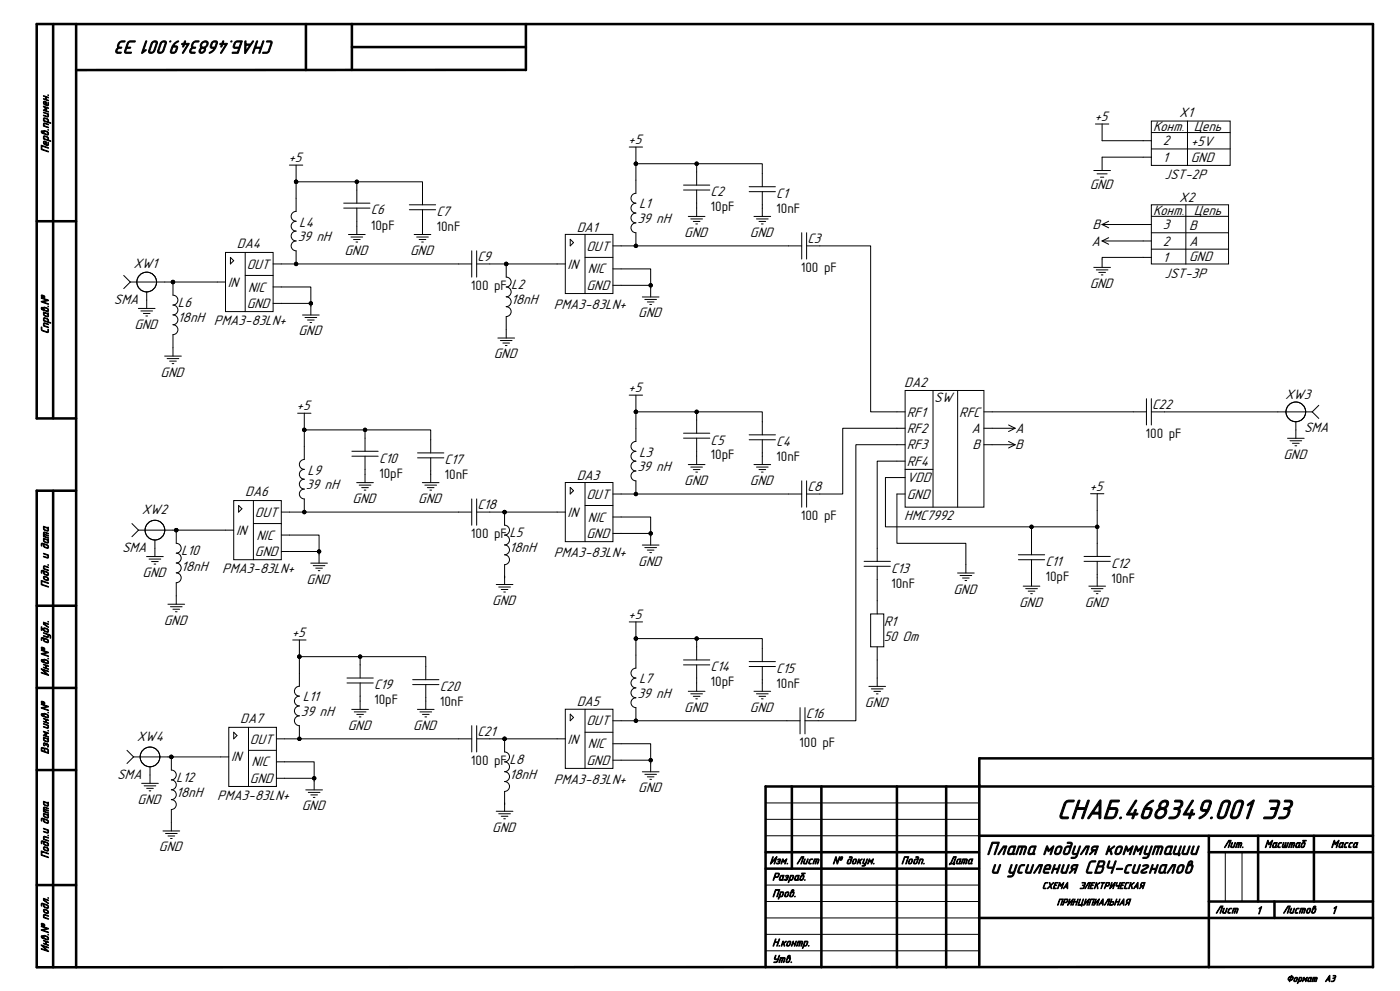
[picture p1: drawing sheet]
<svg xmlns="http://www.w3.org/2000/svg" width="420mm" height="297mm" viewBox="0 0 420 297" stroke-linecap="round" stroke-linejoin="round" font-family="sans-serif">
<g fill="none" stroke="#000" stroke-width=".76">
<path d="M15.9 7.2v118.2M22.8 7.2v282.7M91.8 7.2v13.8M105.6 7.2v13.7M105.6 14.1h52.2M157.8 7.2v13.8M157.7 20.9l-134.9 .1M11 66.3h11.8M22.8 125.4h-11.8v-118.2h400.9v282.7M15.9 147.1v142.8M22.8 147.1h-11.8v142.8l400.9-.1M11 181.5h11.8"/>
<path d="M11 206.2h11.8M11 230.8h11.8M237.6 235.7v24.6M246.4 235.7v54.2M269.1 235.7v54.2M283.8 235.7v54.2M293.8 227.3v62M293.8 227.3h118.1M411.9 235.7h-182.2v54.2M229.7 255.4h64M293.7 250.5h118.2M362.6 250.5v39.4"/>
<path d="M362.6 255.4h49.3M377.4 250.5v19.7M394.2 250.5v19.7M11 265.3h11.8M229.7 260.3h64M293.7 275.1h118.2M362.6 270.2h49.3M382.3 270.2v4.9"/>
</g>
<g fill="none" stroke="#000" stroke-width=".3">
<path d="M328.6 37.2h4M330.6 37.2v5h14.8M345.4 36.3h23.6v13.3h-23.6zM345.4 39.7h23.6M356.2 36.3v13.3M86.8 49.5h4M88.8 54.5v8.9a1.48 1.48 0 0 0-1.5 1.4 1.48 1.48 0 0 0 1.5 1.5 1.48 1.48 0 0 0-1.5 1.5 1.48 1.48 0 0 0 1.5 1.5 1.48 1.48 0 0 0-1.5 1.4 1.48 1.48 0 0 0 1.5 1.5 1.48 1.48 0 0 0-1.5 1.5 1.48 1.48 0 0 0 1.5 1.5v3.9M88.8 54.5h37.9v6.9M88.8 49.5v5M107 54.5v6.4M188.8 44.1h4M190.8 49.1v8.8a1.48 1.48 0 0 0-1.5 1.5 1.48 1.48 0 0 0 1.5 1.5 1.48 1.48 0 0 0-1.5 1.5 1.48 1.48 0 0 0 1.5 1.4 1.48 1.48 0 0 0-1.5 1.5 1.48 1.48 0 0 0 1.5 1.5 1.48 1.48 0 0 0-1.5 1.5 1.48 1.48 0 0 0 1.5 1.5v3.9"/>
<path d="M190.8 49.1h37.9v6.9M190.8 44.1v5M205.1 55.5h7.8M205.1 56.9h7.8M209 49.1v6.4M209 56.9v8M224.7 56h7.9M224.7 57.4h7.9M228.7 57.4v7.5M328.1 51.1h5M329.1 52.1h3M330.1 53.1h1"/>
<path d="M345.4 47.1h-14.8v4M345.4 44.6h23.6M67.6 75.7h14.3v17.7h-14.3zM69.1 77.1l1 1-1 1zM73.6 75.7v17.7M81.9 79.1h59.6M103.1 60.9h7.9M103.1 62.4h7.9M104.5 70.3h5M105.3 71h3.5M106 71.8h2M106.8 72.5h.5"/>
<path d="M107 62.4v7.9M122.8 61.4h7.9M122.8 62.9h7.9M124.2 70.3h5M125 71h3.5M125.7 71.8h2M126.5 72.5h.5M126.7 62.9v7.4M141.5 75.2v7.8M143 79.1h26.6M143 75.2v7.8M151.9 79.1v4a1.48 1.48 0 0 1 1.4 1.4 1.48 1.48 0 0 1-1.4 1.5 1.48 1.48 0 0 1 1.4 1.5 1.48 1.48 0 0 1-1.4 1.5 1.48 1.48 0 0 1 1.4 1.4 1.48 1.48 0 0 1-1.4 1.5 1.48 1.48 0 0 1 1.4 1.5 1.48 1.48 0 0 1-1.4 1.5v6.4"/>
<path d="M169.6 70.3h14.3v17.7h-14.3zM171.1 71.7l.9 1-.9 1zM175.5 70.3v17.7M175.5 77.1h8.4M183.9 73.7h56.6M206.5 64.9h5M207.2 65.6h3.5M208 66.4h2M208.7 67.1h.5M226.2 64.9h5M226.9 65.6h3.5M227.7 66.4h2"/>
<path d="M228.4 67.1h.5M240.5 69.8v7.8M242 73.7h19.2v49.7h10.3M242 69.8v7.8M330.6 67.3h14.8M330.6 72.2h14.8M330.6 67.3l2 1M330.6 72.2l2 1M332.6 66.3l-2 1M332.6 71.2l-2 1M345.4 61.4h23.2v17.7h-23.2zM345.4 77.1h-14.8v3"/>
<path d="M345.4 64.8h23.2M345.4 69.8h23.2M345.4 74.7h23.2M355.7 61.4v17.7M37.1 82.6l2 1.9M39.1 84.5h28.5M39.1 84.5l-2 2M41.5 92.4h5M42.3 93.2h3.5M43 93.9h2M43.8 94.7h.5M44 87.5v4.9"/>
<path d="M51.9 84.5v4a1.48 1.48 0 0 1 1.5 1.4 1.48 1.48 0 0 1-1.5 1.5 1.48 1.48 0 0 1 1.5 1.5 1.48 1.48 0 0 1-1.5 1.5 1.48 1.48 0 0 1 1.5 1.5 1.48 1.48 0 0 1-1.5 1.4 1.48 1.48 0 0 1 1.5 1.5 1.48 1.48 0 0 1-1.5 1.5v6.4M73.6 82.6h8.3M81.9 86h11.4v4.9M81.9 90.9h11.4v3.5M90.8 94.4h5M91.5 95.2h3.5M92.3 95.9h2M93 96.7h.5M183.9 85.5h11.3v3.5M183.9 80.6h11.3v4.9M192.7 89h5M193.4 89.7h3.5"/>
<path d="M194.2 90.5h2M194.9 91.2h.6M328.1 80.1h5M328.9 80.9h3.5M329.6 81.6h2M330.4 82.4h.5M49.4 106.7h5M50.1 107.5h3.5M50.9 108.2h2M51.6 109h.5M149.4 101.3h5M150.1 102.1h3.5"/>
<path d="M150.9 102.8h2M151.6 103.6h.5M188.8 118.4h4M190.8 118.4v5M271.5 117h23.7v35h-23.7zM279.9 117v35M287.3 117v35M343.9 119.5v7.9M345.4 119.5v7.9M89.3 123.8h4M91.3 128.8v8.9a1.48 1.48 0 0 0-1.5 1.5 1.48 1.48 0 0 0 1.5 1.5 1.48 1.48 0 0 0-1.5 1.4 1.48 1.48 0 0 0 1.5 1.5 1.48 1.48 0 0 0-1.5 1.5 1.48 1.48 0 0 0 1.5 1.5 1.48 1.48 0 0 0-1.5 1.5 1.48 1.48 0 0 0 1.5 1.4v4M91.3 128.8h37.9v6.9"/>
<path d="M91.3 123.8v5M105.6 135.2h7.8M105.6 136.7h7.8M109.5 128.8v6.4M109.5 136.7v7.9M125.3 135.7h7.8M125.3 137.2h7.8M129.2 137.2v7.4M190.8 123.4v8.9a1.48 1.48 0 0 0-1.5 1.5 1.48 1.48 0 0 0 1.5 1.5 1.48 1.48 0 0 0-1.5 1.4 1.48 1.48 0 0 0 1.5 1.5 1.48 1.48 0 0 0-1.5 1.5 1.48 1.48 0 0 0 1.5 1.5 1.48 1.48 0 0 0-1.5 1.4 1.48 1.48 0 0 0 1.5 1.5v4M190.8 123.4h37.9v6.9M205.1 129.8h7.8M205.1 131.3h7.8"/>
<path d="M206.5 139.2h5M207.2 140h3.5M209 123.4v6.4M209 131.3v7.9M224.7 130.3h7.9M224.7 131.8h7.9M226.2 139.2h5M226.9 140h3.5M228.7 131.8v7.4M271.5 128.4h-18.7v19.7h-10.8M271.5 133.3h-14.7v82.7h-15.3M271.5 138.2h-8.3v30"/>
<path d="M295.2 128.4h9.3M295.2 133.3h9.3M295.2 123.4h48.7M302.6 127.4l1.9 1M302.6 132.3l1.9 1M304.5 128.4l-1.9 .9M304.5 133.3l-1.9 1M345.4 123.4h48.3M386.2 131.4h5M387 132.1h3.5M387.7 132.9h2M388.5 133.6h.5"/>
<path d="M388.7 126.4v5M393.7 123.4l1.9 2M395.6 121.5l-1.9 1.9M39.6 156.9l1.9 2M41.5 158.9h28.6M41.5 158.9l-1.9 2M52.9 158.9v3.9a1.48 1.48 0 0 1 1.5 1.5 1.48 1.48 0 0 1-1.5 1.5 1.48 1.48 0 0 1 1.5 1.5 1.48 1.48 0 0 1-1.5 1.4 1.48 1.48 0 0 1 1.5 1.5 1.48 1.48 0 0 1-1.5 1.5 1.48 1.48 0 0 1 1.5 1.5 1.48 1.48 0 0 1-1.5 1.4v6.5M70.1 150h14.3v17.8h-14.3zM71.6 151.5l1 1-1 1zM76 150v17.8M76 156.9h8.4M84.4 153.5h57.1"/>
<path d="M107 144.6h5M107.8 145.4h3.5M108.5 146.1h2M109.3 146.9h.5M126.7 144.6h5M127.5 145.4h3.5M128.2 146.1h2M129 146.9h.5M141.5 149.5v7.9M143 153.5h26.6M143 149.5v7.9M151.4 153.5v3.9a1.48 1.48 0 0 1 1.4 1.5 1.48 1.48 0 0 1-1.4 1.5 1.48 1.48 0 0 1 1.4 1.4 1.48 1.48 0 0 1-1.4 1.5 1.48 1.48 0 0 1 1.4 1.5 1.48 1.48 0 0 1-1.4 1.5 1.48 1.48 0 0 1 1.4 1.5 1.48 1.48 0 0 1-1.4 1.4"/>
<path d="M169.6 144.6h14.3v17.7h-14.3zM171.1 146.1l.9 1-.9 1zM175.5 144.6v17.7M175.5 151.5h8.4M183.9 159.9h11.3v3.5M183.9 155h11.3v4.9M183.9 148.1h56.6M208 140.7h2M208.7 141.5h.5M227.7 140.7h2M228.4 141.5h.5M240.5 144.1v7.9"/>
<path d="M242 144.1v7.9M271.5 148.1h-2.4v14.7h20.7v8.9M271.5 143.1h-5.9v14.8h43.8v8.4M271.5 140.7h8.4M309.4 157.9h19.8v8.9M327.2 148h4M329.2 148v9.9M44 166.8h5M44.7 167.6h3.5M45.5 168.3h2M46.2 169.1h.5M46.5 161.8v5"/>
<path d="M84.4 165.3h11.3v3.5M84.4 160.4h11.3v4.9M93.2 168.8h5M94 169.5h3.5M94.7 170.3h2M95.5 171h.5M148.9 175.2h5M149.6 175.9h3.5M150.4 176.7h2M151.1 177.4h.5M151.4 169.2v6M192.7 163.4h5"/>
<path d="M193.4 164.1h3.5M194.2 164.9h2M194.9 165.6h.6M259.2 168.2h7.9M259.2 169.7h7.9M263.2 169.7v14.3M287.3 171.7h4.9M288 172.5h3.5M288.8 173.2h2M289.5 174h.5M305.5 166.3h7.9M305.5 167.8h7.9"/>
<path d="M306.9 175.7h5.1M307.7 176.4h3.5M308.5 177.2h2M309.2 177.9h.5M309.4 167.8v7.9M325.2 166.8h7.9M325.2 168.2h7.9M326.6 175.7h5M327.4 176.4h3.5M328.1 177.2h2M328.9 177.9h.5M329.2 168.2v7.5"/>
<path d="M50.4 181.1h5M51.1 181.8h3.5M51.9 182.6h2M52.6 183.3h.5M87.8 191.8h4M89.8 196.8v8.9a1.48 1.48 0 0 0-1.5 1.5 1.48 1.48 0 0 0 1.5 1.4 1.48 1.48 0 0 0-1.5 1.5 1.48 1.48 0 0 0 1.5 1.5 1.48 1.48 0 0 0-1.5 1.5 1.48 1.48 0 0 0 1.5 1.4 1.48 1.48 0 0 0-1.5 1.5 1.48 1.48 0 0 0 1.5 1.5v3.9M89.8 196.8h37.9v6.9M89.8 191.8v5M108 196.8v6.4M188.8 186.4h4M190.8 191.4v8.9a1.48 1.48 0 0 0-1.5 1.4 1.48 1.48 0 0 0 1.5 1.5 1.48 1.48 0 0 0-1.5 1.5 1.48 1.48 0 0 0 1.5 1.5 1.48 1.48 0 0 0-1.5 1.4 1.48 1.48 0 0 0 1.5 1.5 1.48 1.48 0 0 0-1.5 1.5 1.48 1.48 0 0 0 1.5 1.5v3.9M190.8 191.4h37.9v6.9"/>
<path d="M190.8 186.4v5M205.1 197.8h7.8M205.1 199.3h7.8M209 191.4v6.4M209 199.3v7.9M224.7 198.3h7.9M224.7 199.8h7.9M228.7 199.8v7.4M261.2 184h3.9v9.9h-3.9zM263.2 193.9v11.8M68.6 218h14.3v17.7h-14.3zM70.1 219.5l1 1-1 .9z"/>
<path d="M74.5 218v17.7M104.1 203.2h7.9M104.1 204.7h7.9M105.5 212.6h5M106.3 213.4h3.5M107 214.1h2M107.8 214.9h.5M108 204.7v7.9M123.8 203.7h7.9M123.8 205.2h7.9M125.2 212.6h5M126 213.4h3.5"/>
<path d="M126.7 214.1h2M127.5 214.9h.5M127.7 205.2v7.4M141.5 217.5v7.9M143 217.5v7.9M169.6 212.6h14.3v17.7h-14.3zM171.1 214l1 1-1 1zM175.5 212.6v17.7M175.5 219.5h8.4M183.9 216h56.1M206.5 207.2h5M207.2 207.9h3.5"/>
<path d="M208 208.7h2M208.7 209.4h.5M226.2 207.2h5M226.9 207.9h3.5M227.7 208.7h2M228.4 209.4h.5M240 212.1v7.9M241.5 212.1v7.9M260.7 205.7h5M261.4 206.5h3.5M262.2 207.2h2M262.9 208h.5"/>
<path d="M38.1 224.9l2 2M40.1 226.9h28.5M40.1 226.9l-2 1.9M42.5 234.8h5M43.2 235.5h3.5M44 236.3h2M44.7 237h.5M45 229.8v5M51.4 226.9v3.9a1.48 1.48 0 0 1 1.5 1.5 1.48 1.48 0 0 1-1.5 1.4 1.48 1.48 0 0 1 1.5 1.5 1.48 1.48 0 0 1-1.5 1.5 1.48 1.48 0 0 1 1.5 1.5 1.48 1.48 0 0 1-1.5 1.5 1.48 1.48 0 0 1 1.5 1.4 1.48 1.48 0 0 1-1.5 1.5v6.4M74.5 224.9h8.4M82.9 233.3h11.3v3.4M82.9 228.3h11.3v5"/>
<path d="M82.9 221.4h58.6M91.7 236.7h5M92.5 237.5h3.5M93.2 238.2h2M94 239h.5M143 221.4h26.6M151.4 228.3a1.48 1.48 0 0 1 1.4 1.5 1.48 1.48 0 0 1-1.4 1.5 1.48 1.48 0 0 1 1.4 1.5 1.48 1.48 0 0 1-1.4 1.4 1.48 1.48 0 0 1 1.4 1.5 1.48 1.48 0 0 1-1.4 1.5v5.9M151.4 221.4v4a1.48 1.48 0 0 1 1.4 1.4 1.48 1.48 0 0 1-1.4 1.5M183.9 227.8h11.3v3.5M183.9 222.9h11.3v4.9M192.7 231.3h5M193.4 232.1h3.5"/>
<path d="M194.2 232.8h2M194.9 233.6h.6M48.9 249h5M49.6 249.8h3.5M50.4 250.5h2M51.1 251.3h.5M148.9 243.1h5M149.6 243.9h3.5M150.4 244.6h2M151.1 245.4h.5M229.7 250.5h64M229.7 240.6h64"/>
<path d="M229.7 245.6h64M367.6 255.4v14.8M372.6 255.4v14.8M229.7 270.2h64M229.7 275.1h64M229.7 265.3h64M229.7 285h64M229.7 280h64"/>
<circle cx="88.8" cy="54.5" r=".5"/>
<circle cx="107" cy="54.5" r=".5"/>
<circle cx="190.8" cy="49.1" r=".5"/>
<circle cx="209" cy="49.1" r=".5"/>
<circle cx="88.8" cy="79.1" r=".5"/>
<circle cx="151.9" cy="79.1" r=".5"/>
<circle cx="190.8" cy="73.7" r=".5"/>
<circle cx="44" cy="84.5" r="2.96"/>
<circle cx="51.9" cy="84.5" r=".5"/>
<circle cx="93.3" cy="90.9" r=".5"/>
<circle cx="195.2" cy="85.5" r=".5"/>
<circle cx="91.3" cy="128.8" r=".5"/>
<circle cx="109.5" cy="128.8" r=".5"/>
<circle cx="190.8" cy="123.4" r=".5"/>
<circle cx="209" cy="123.4" r=".5"/>
<circle cx="388.7" cy="123.4" r="2.96"/>
<circle cx="46.5" cy="158.9" r="2.96"/>
<circle cx="52.9" cy="158.9" r=".5"/>
<circle cx="91.3" cy="153.5" r=".5"/>
<circle cx="151.4" cy="153.5" r=".5"/>
<circle cx="190.8" cy="148.1" r=".5"/>
<circle cx="195.2" cy="159.9" r=".5"/>
<circle cx="309.4" cy="157.9" r=".5"/>
<circle cx="329.1" cy="157.9" r=".5"/>
<circle cx="95.7" cy="165.3" r=".5"/>
<circle cx="89.8" cy="196.8" r=".5"/>
<circle cx="108" cy="196.8" r=".5"/>
<circle cx="190.8" cy="191.4" r=".5"/>
<circle cx="209" cy="191.4" r=".5"/>
<circle cx="190.8" cy="216" r=".5"/>
<circle cx="45" cy="226.9" r="2.96"/>
<circle cx="51.4" cy="226.9" r=".5"/>
<circle cx="89.8" cy="221.4" r=".5"/>
<circle cx="94.2" cy="233.3" r=".5"/>
<circle cx="151.4" cy="221.4" r=".5"/>
<circle cx="195.2" cy="227.8" r=".5"/>
</g>
<g fill="#000">
<circle cx="88.8" cy="54.5" r=".5"/>
<circle cx="107" cy="54.5" r=".5"/>
<circle cx="190.8" cy="49.1" r=".5"/>
<circle cx="209" cy="49.1" r=".5"/>
<circle cx="88.8" cy="79.1" r=".5"/>
<circle cx="151.9" cy="79.1" r=".5"/>
<circle cx="190.8" cy="73.7" r=".5"/>
<circle cx="51.9" cy="84.5" r=".5"/>
<circle cx="93.3" cy="90.9" r=".5"/>
<circle cx="195.2" cy="85.5" r=".5"/>
<circle cx="91.3" cy="128.8" r=".5"/>
<circle cx="109.5" cy="128.8" r=".5"/>
<circle cx="190.8" cy="123.4" r=".5"/>
<circle cx="209" cy="123.4" r=".5"/>
<circle cx="52.9" cy="158.9" r=".5"/>
<circle cx="91.3" cy="153.5" r=".5"/>
<circle cx="151.4" cy="153.5" r=".5"/>
<circle cx="190.8" cy="148.1" r=".5"/>
<circle cx="195.2" cy="159.9" r=".5"/>
<circle cx="309.4" cy="157.9" r=".5"/>
<circle cx="329.1" cy="157.9" r=".5"/>
<circle cx="95.7" cy="165.3" r=".5"/>
<circle cx="89.8" cy="196.8" r=".5"/>
<circle cx="108" cy="196.8" r=".5"/>
<circle cx="190.8" cy="191.4" r=".5"/>
<circle cx="209" cy="191.4" r=".5"/>
<circle cx="190.8" cy="216" r=".5"/>
<circle cx="51.4" cy="226.9" r=".5"/>
<circle cx="89.8" cy="221.4" r=".5"/>
<circle cx="94.2" cy="233.3" r=".5"/>
<circle cx="151.4" cy="221.4" r=".5"/>
<circle cx="195.2" cy="227.8" r=".5"/>
</g>
<text font-size="8.7" x="317.1" y="245.4">СНАБ.468349.001 Э3</text>
<g font-size="5.8">
<text x="82.3" y="12.2" transform="rotate(-180 82.3 12.2)">СНАБ.468349.001 Э3</text>
<text x="295.9" y="256.2">Плата модуля коммутации</text>
<text x="297.1" y="261.7">и усиления СВЧ-сигналов</text>
</g>
<g font-size="4.3">
<text x="353.8" y="34.9">X1</text>
<text x="328.3" y="36.3">+5</text>
<text x="345.9" y="39.3">Конт. Цепь</text>
<text x="188.5" y="43.2">+5</text>
<text x="348.9" y="43.6">2</text>
<text x="357.2" y="43.8">+5V</text>
<text x="86.5" y="48.6">+5</text>
<text x="348.9" y="48.5">1</text>
<text x="349.3" y="53.6">JST-2P</text>
<text x="357.2" y="48.7">GND</text>
<text x="213.2" y="58.8">C2</text>
<text x="232.9" y="59.4">C1</text>
<text x="326.9" y="56.7">GND</text>
<text x="111.3" y="64.3">C6</text>
<text x="130.9" y="64.8">C7</text>
<text x="191.7" y="62.5">L1</text>
<text x="345.9" y="64.5">Конт. Цепь</text>
<text x="353.8" y="60.5">X2</text>
<text x="89.8" y="67.9">L4</text>
<text x="173" y="69.4">DA1</text>
<text x="191.3" y="66.9">39 nH</text>
<text x="205.3" y="71">GND</text>
<text x="225" y="71">GND</text>
<text x="327.7" y="68.7">B</text>
<text x="348.9" y="68.7">3</text>
<text x="356.7" y="68.9">B</text>
<text x="71.1" y="74.3">DA4</text>
<text x="89.3" y="72.3">39 nH</text>
<text x="103.3" y="76.4">GND</text>
<text x="123" y="76.4">GND</text>
<text x="175.9" y="75.1">OUT</text>
<text x="242.2" y="72.8">C3</text>
<text x="327.4" y="73.6">A</text>
<text x="348.9" y="73.6">2</text>
<text x="356.7" y="73.8">A</text>
<text x="40" y="80.2">XW1</text>
<text x="74" y="80.5">OUT</text>
<text x="143.3" y="78.2">C9</text>
<text x="170.3" y="80.5">IN</text>
<text x="176.4" y="82">NIC</text>
<text x="348.9" y="78.5">1</text>
<text x="349.3" y="83.2">JST-3P</text>
<text x="356.7" y="78.2">GND</text>
<text x="68.3" y="85.9">IN</text>
<text x="74.4" y="87.4">NIC</text>
<text x="175.9" y="86.9">GND</text>
<text x="326.9" y="86.3">GND</text>
<text x="34.2" y="91.1">SMA</text>
<text x="53.4" y="92.1">L6</text>
<text x="74" y="92.3">GND</text>
<text x="153.3" y="91.2">18nH</text>
<text x="166.2" y="92.5">PMA3-83LN+</text>
<text x="191.5" y="95.1">GND</text>
<text x="40.3" y="98.6">GND</text>
<text x="53.4" y="96.6">18nH PMA3-83LN+</text>
<text x="89.5" y="100.5">GND</text>
<text x="148.1" y="107.4">GND</text>
<text x="48.2" y="112.9">GND</text>
<text x="188.5" y="117.6">+5</text>
<text x="271.3" y="115.9">DA2</text>
<text x="385.5" y="119.6">XW3</text>
<text x="89" y="123">+5</text>
<text x="272" y="124.8">RF1</text>
<text x="280.3" y="120.6">SW</text>
<text x="287.8" y="124.8">RFC</text>
<text x="345.7" y="122.6">C22</text>
<text x="272" y="129.8">RF2</text>
<text x="291.4" y="129.8">A</text>
<text x="304.5" y="129.8">A</text>
<text x="391.2" y="129.5">SMA</text>
<text x="191.7" y="136.9">L3</text>
<text x="213.2" y="133.2">C5</text>
<text x="232.9" y="133.7">C4</text>
<text x="272" y="134.7">RF3</text>
<text x="291.7" y="134.7">B</text>
<text x="304.5" y="134.7">B</text>
<text x="385" y="137.5">GND</text>
<text x="92.3" y="142.3">L9</text>
<text x="113.7" y="138.6">C10</text>
<text x="133.4" y="139.1">C17</text>
<text x="173" y="143.8">DA3</text>
<text x="191.3" y="141.3">39 nH</text>
<text x="272" y="139.6">RF4</text>
<text x="73.6" y="148.7">DA6</text>
<text x="91.8" y="146.7">39 nH</text>
<text x="175.9" y="149.4">OUT</text>
<text x="205.3" y="145.4">GND</text>
<text x="225" y="145.4">GND</text>
<text x="242.2" y="147.2">C8</text>
<text x="272" y="144.5">VDD</text>
<text x="272" y="149.4">GND</text>
<text x="326.9" y="147.1">+5</text>
<text x="42.5" y="154.1">XW2</text>
<text x="76.5" y="154.9">OUT</text>
<text x="105.8" y="150.8">GND</text>
<text x="125.5" y="150.8">GND</text>
<text x="143.3" y="152.6">C18</text>
<text x="170.3" y="154.9">IN</text>
<text x="271.3" y="155.9">HMC7992</text>
<text x="70.8" y="160.3">IN</text>
<text x="76.9" y="161.8">NIC</text>
<text x="175.9" y="161.2">GND</text>
<text x="176.4" y="156.3">NIC</text>
<text x="36.6" y="165.4">SMA</text>
<text x="54.4" y="166.5">L10</text>
<text x="76.5" y="166.7">GND</text>
<text x="152.8" y="165.6">18nH</text>
<text x="166.2" y="166.9">PMA3-83LN+</text>
<text x="42.8" y="172.9">GND</text>
<text x="54.4" y="171">18nH</text>
<text x="66.7" y="171.8">PMA3-83LN+</text>
<text x="191.5" y="169.5">GND</text>
<text x="267.3" y="171.6">C13</text>
<text x="313.6" y="169.7">C11</text>
<text x="333.3" y="170.2">C12</text>
<text x="92" y="174.9">GND</text>
<text x="286" y="177.9">GND</text>
<text x="147.7" y="181.3">GND</text>
<text x="188.5" y="185.5">+5</text>
<text x="305.7" y="181.8">GND</text>
<text x="325.4" y="181.8">GND</text>
<text x="49.1" y="187.2">GND</text>
<text x="87.5" y="190.9">+5</text>
<text x="265.1" y="187.7">R1</text>
<text x="265.1" y="192.2">50 Om</text>
<text x="213.2" y="201.2">C14</text>
<text x="232.9" y="201.7">C15</text>
<text x="112.2" y="206.6">C19</text>
<text x="131.9" y="207.1">C20</text>
<text x="191.3" y="209.3">39 nH</text>
<text x="191.7" y="204.8">L7</text>
<text x="90.3" y="214.7">39 nH</text>
<text x="90.8" y="210.2">L11</text>
<text x="173" y="211.7">DA5</text>
<text x="205.3" y="213.3">GND</text>
<text x="225" y="213.3">GND</text>
<text x="241.7" y="215.1">C16</text>
<text x="259.5" y="211.8">GND</text>
<text x="72.1" y="216.6">DA7</text>
<text x="104.3" y="218.7">GND</text>
<text x="124" y="218.7">GND</text>
<text x="143.3" y="220.6">C21</text>
<text x="175.9" y="217.4">OUT</text>
<text x="41.1" y="222">XW4</text>
<text x="75" y="222.8">OUT</text>
<text x="170.3" y="222.8">IN</text>
<text x="176.4" y="224.3">NIC</text>
<text x="35.1" y="233.4">SMA</text>
<text x="69.3" y="228.2">IN</text>
<text x="75.4" y="229.7">NIC</text>
<text x="152.8" y="233.5">18nH</text>
<text x="175.9" y="229.2">GND</text>
<text x="52.9" y="234.4">L12</text>
<text x="52.9" y="238.9">18nH</text>
<text x="65.2" y="239.8">PMA3-83LN+</text>
<text x="75" y="234.7">GND</text>
<text x="166.2" y="234.9">PMA3-83LN+</text>
<text x="191.5" y="237.4">GND</text>
<text x="41.3" y="240.9">GND</text>
<text x="90.5" y="242.9">GND</text>
<text x="147.7" y="249.3">GND</text>
<text x="47.7" y="255.2">GND</text>
</g>
<g font-size="4.1">
<text x="213.2" y="63.4">10pF</text>
<text x="232.9" y="63.8">10nF</text>
<text x="111.3" y="68.8">10pF</text>
<text x="130.9" y="69.3">10nF</text>
<text x="240.2" y="81.5">100 pF</text>
<text x="141.3" y="87">100 pF L2</text>
<text x="343.7" y="131.3">100 pF</text>
<text x="213.2" y="137.7">10pF</text>
<text x="113.7" y="143.1">10pF</text>
<text x="133.4" y="143.6">10nF</text>
<text x="232.9" y="138.2">10nF</text>
<text x="240.2" y="155.9">100 pF</text>
<text x="141.3" y="161.3">100 pFL5</text>
<text x="267.3" y="176.1">10nF</text>
<text x="313.6" y="174.2">10pF</text>
<text x="333.3" y="174.7">10nF</text>
<text x="213.2" y="205.7">10pF</text>
<text x="232.9" y="206.2">10nF</text>
<text x="112.2" y="211.1">10pF</text>
<text x="131.9" y="211.6">10nF</text>
<text x="239.8" y="223.9">100 pF</text>
<text x="141.3" y="229.3">100 pFL8</text>
</g>
<g font-size="3.4">
<text x="14.6" y="45.8" transform="rotate(-90 14.6 45.8)">Перв.примен.</text>
<text x="14.6" y="100" transform="rotate(-90 14.6 100)">Справ.№</text>
<text x="14.6" y="176.2" transform="rotate(-90 14.6 176.2)">Подп. и дата</text>
<text x="14.6" y="202.7" transform="rotate(-90 14.6 202.7)">Инв.№ дубл.</text>
<text x="14.6" y="226.1" transform="rotate(-90 14.6 226.1)">Взам.инв.№</text>
<text x="14.6" y="257.3" transform="rotate(-90 14.6 257.3)">Подп.и дата</text>
<text x="367.1" y="254">Лит.</text>
<text x="379.3" y="254">Масштаб</text>
<text x="399.2" y="254">Масса</text>
<text x="230.8" y="259">Изм.</text>
<text x="231.6" y="263.9">Разраб.</text>
<text x="238.9" y="259">Лист</text>
<text x="249.7" y="259">№ докум.</text>
<text x="270.3" y="259">Подп.</text>
<text x="284.6" y="259">Дата</text>
<text x="231.6" y="268.8">Пров.</text>
<text x="364.6" y="273.7">Лист</text>
<text x="376.9" y="273.9">1</text>
<text x="384.8" y="273.7">Листов</text>
<text x="399.4" y="273.9">1</text>
<text x="14.6" y="285.5" transform="rotate(-90 14.6 285.5)">Инв.№ подл.</text>
<text x="231.6" y="283.6">Н.контр.</text>
<text x="231.6" y="288.5">Утв.</text>
</g>
<g font-size="2.9">
<text x="312.6" y="266.4">СХЕМА</text>
<text x="323.8" y="266.4">ЭЛЕКТРИЧЕСКАЯ</text>
<text x="317" y="271.3">ПРИНЦИПИАЛЬНАЯ</text>
<text x="385.9" y="294.2">Формат</text>
<text x="397.4" y="294.2">A3</text>
</g>
</svg>
